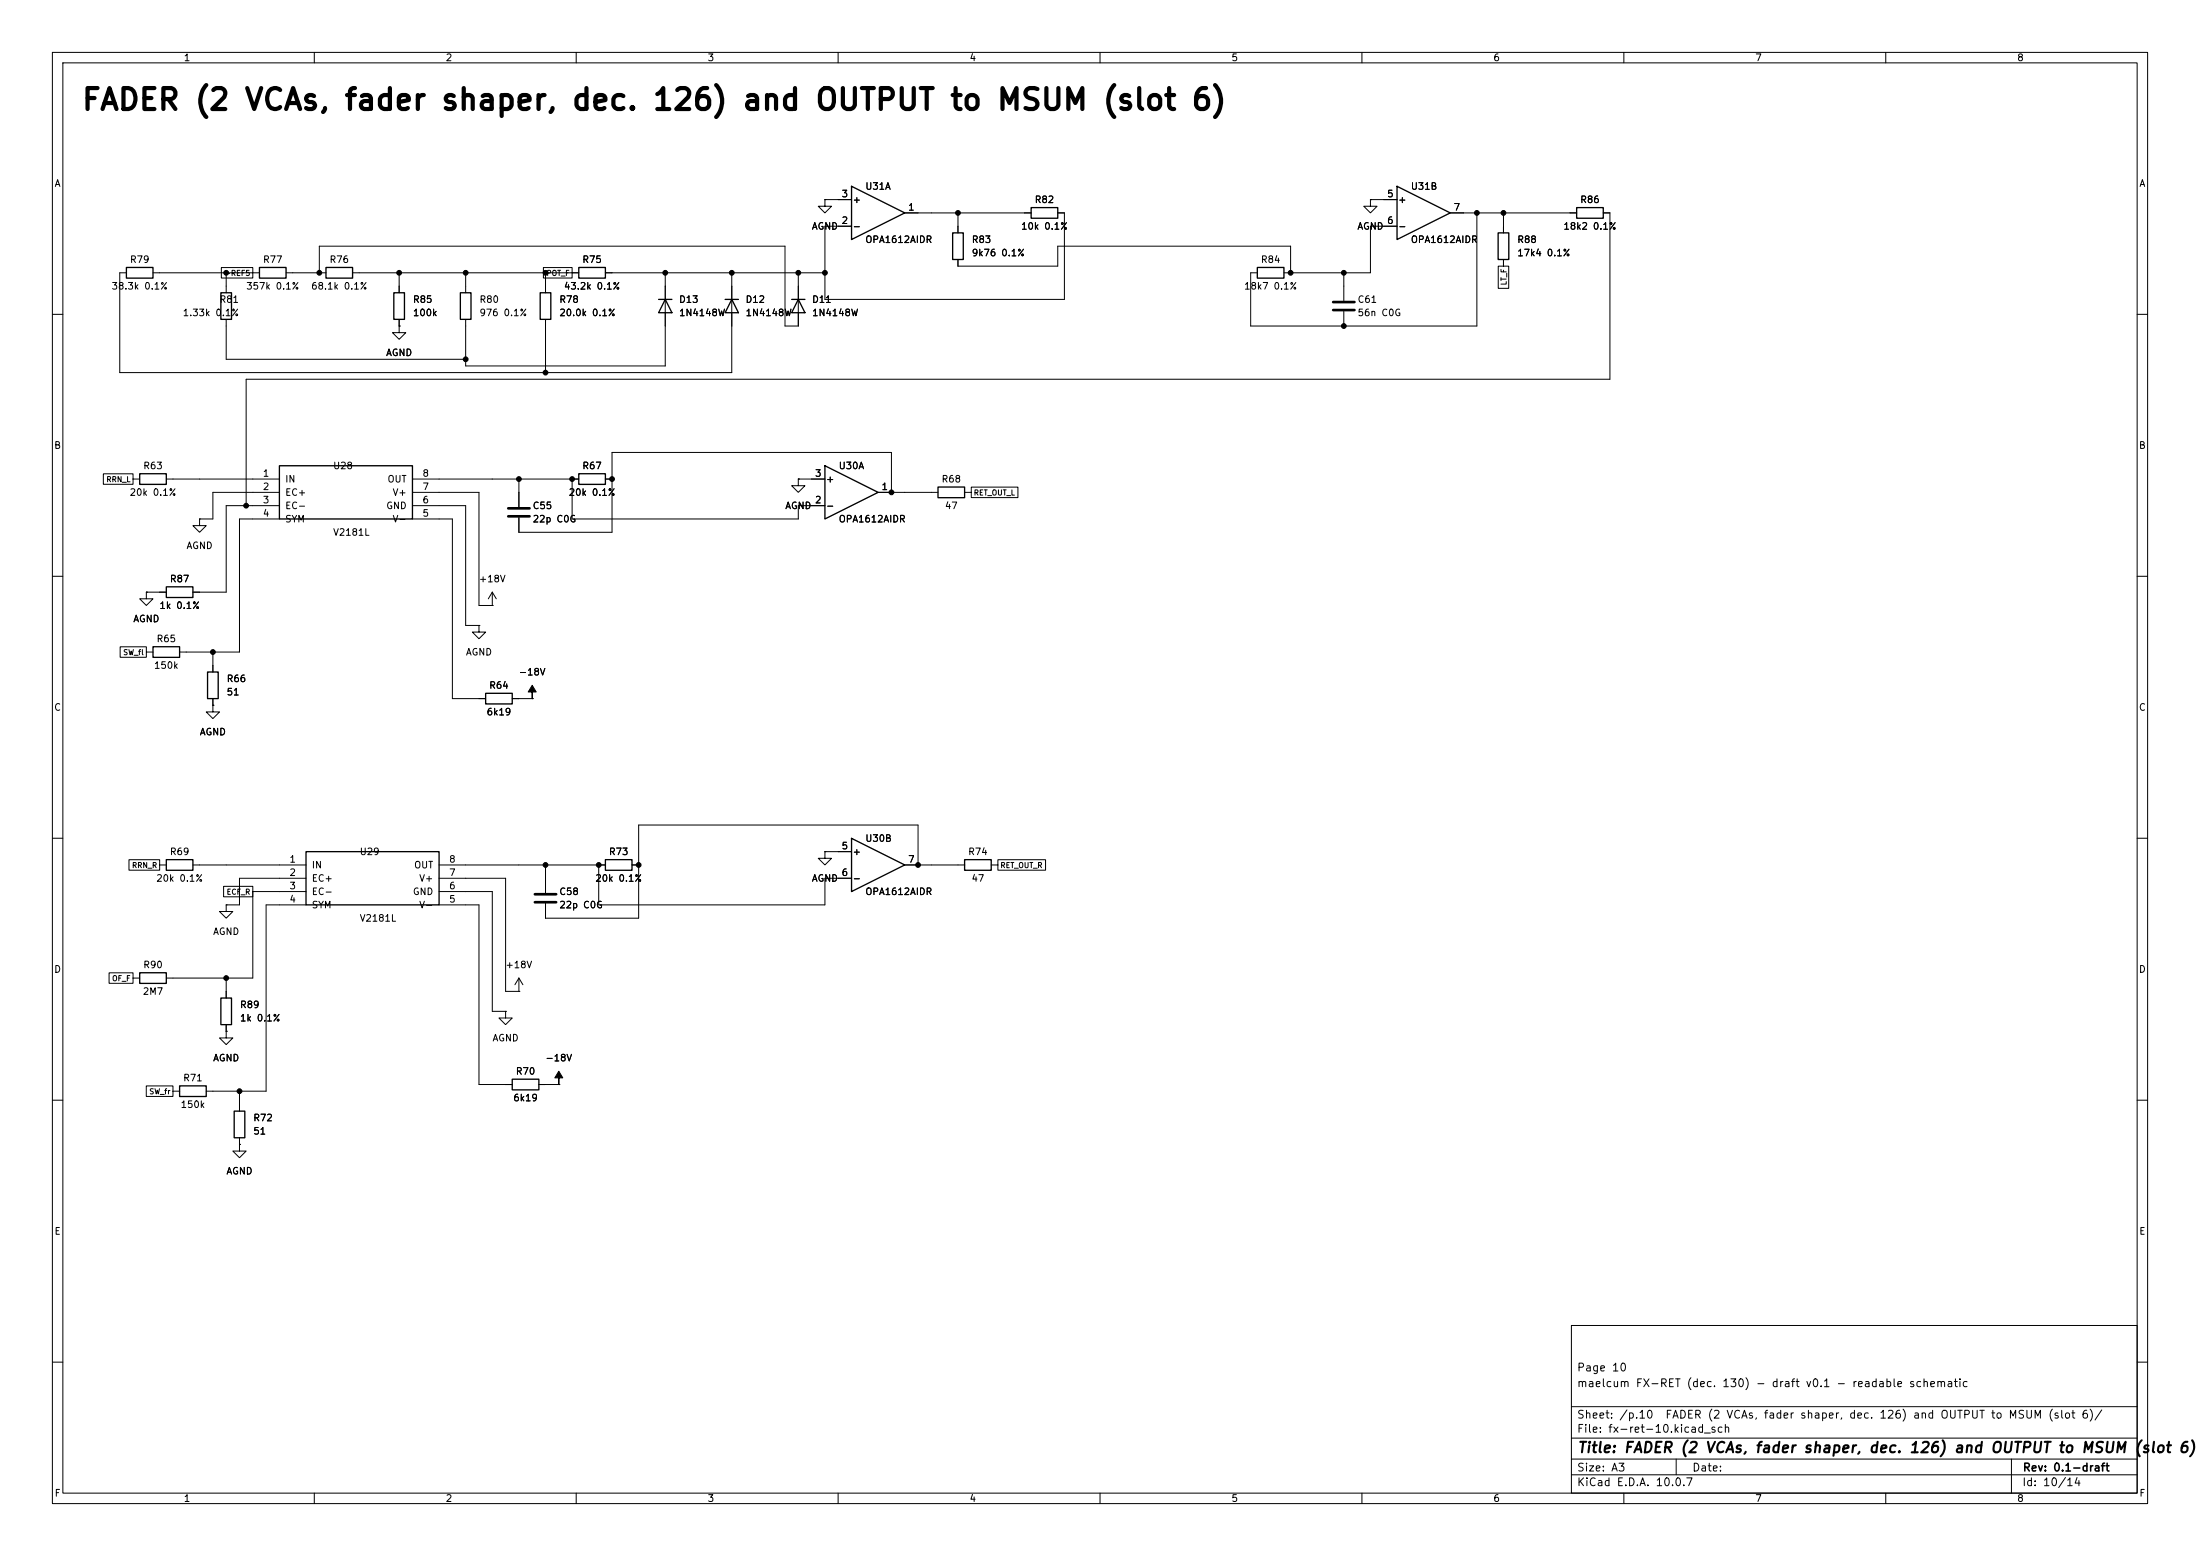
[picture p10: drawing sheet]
<svg xmlns="http://www.w3.org/2000/svg" width="420mm" height="297mm" viewBox="0 0 420 297" stroke-linecap="round" stroke-linejoin="round" font-family="sans-serif">
<g fill="none" stroke="#000" stroke-width=".19">
<path d="M10 10h400v277h-400zM12 12h396v273h-396zM60 10v2M110 10v2M160 10v2M210 10v2M260 10v2M310 10v2M360 10v2M157.5 38.1v1.3h1.2l-1.2 1.2-1.3-1.2h1.3M157.5 38.1h.1M157.5 38.1h5.1"/>
<path d="M261.6 38.1v1.3h1.3l-1.3 1.2-1.3-1.2h1.3M261.6 38.1h.1M261.6 38.1h5.1M24.1 52.1h-1.2v19h116.8v-19M29.2 52.1h20.3M42.3 51.1h6v2h-6zM43.2 52.1v3.8M54.6 52.1h7.6M61 52.1v-5.1h88.9v15.2h2.5v-10.1M67.3 52.1h43.2M76.2 52.1v3.8M88.9 52.1v3.8"/>
<path d="M103.7 51.1h5.5v2h-5.5zM104.1 52.1v3.8M115.6 52.1h41.9M127 52.1v17.8h-38.1v-8.9M172.7 40.6h24.1M182.9 40.6v3.9M182.9 49.5v1.3h19v-3.8h44.5v5.1M201.9 40.6h1.3v16.6h-45.7v-14h5.1M256.5 52.1v5.3M256.5 59.4v2.8M266.7 43.2h-5.1v8.9h-16.5M276.9 40.6h24.1"/>
<path d="M281.9 40.6v21.6h-43.1v-10.1h1.2M286 50.8h2v4.2h-2zM287 40.6v3.9M287 49.5v1.3M306.1 40.6h1.2v31.8h-260.3v24.1M10 60h2M43.2 61v7.6h45.7M76.2 62.2v1.3h1.3l-1.3 1.3-1.3-1.3h1.3M76.2 62.2h.1M76.2 61v1.2M104.1 61v10.1M408 60h2"/>
<path d="M19.7 90.4h5.7v2h-5.7zM25.4 91.4h1.3M31.7 91.4h21.6M38.1 99.1v1.2h1.3l-1.3 1.3-1.3-1.3h1.3M38.1 99.1h.1M53.3 94h-12.7v5.1h-2.5M53.3 96.5h-10.1v16.5h-6.4M53.3 99.1h-7.6v25.4h-11.4M78.7 96.5h10.2v22.9h2.5M78.7 94h12.7v21.6h2.6M78.7 91.4h31.8M78.7 99.1h7.7v34.3h6.3"/>
<path d="M99.1 91.4v5.4M109.2 91.4v7.7h43.2v-2.6h5.1M115.6 91.4h1.2M152.4 91.4v1.3h1.3l-1.3 1.3-1.3-1.3h1.3M152.4 91.4h.1M152.4 91.4h5.1M167.6 94h11.5M170.2 94v-7.6h-53.4v15.2h-17.7v-2.8M184.1 94h1.3M185.4 93h8.9v2h-8.9zM10 110h2M27.9 113v1.3h1.3l-1.3 1.3-1.2-1.3h1.2"/>
<path d="M27.9 113h.1M27.9 113h3.8M91.4 119.4v1.3h1.3l-1.3 1.2-1.2-1.2h1.2M91.4 119.4h.1M94 115.6h.1M94 113l-.8 1.3M94 113l.7 1.3M94 113v2.6M408 110h2M22.9 123.5h5v2h-5zM27.9 124.5h1.3M40.6 134.6v1.3h1.3l-1.3 1.3-1.2-1.3h1.2"/>
<path d="M40.6 134.6h.1M40.6 124.5v3.8M40.6 133.4v1.2M97.8 133.4h3.8M101.6 133.4h.1M10 160h2M408 160h2M24.6 164.1h5.9v2h-5.9zM30.5 165.1h1.2M36.8 165.1h21.6M42.7 169.2h5.6v2h-5.6zM43.2 172.7v1.3h1.2l-1.2 1.3-1.3-1.3h1.3"/>
<path d="M43.2 172.7h.1M48.3 170.2v16.5h-16.6M48.3 170.2h10.1M58.4 167.6h-12.7v5.1h-2.5M58.4 172.7h-7.6v35.6h-11.4M83.8 165.1h31.8M83.8 167.6h12.7v21.6h2.6M83.8 172.7h7.6v34.3h6.4M83.8 170.2h10.2v22.8h2.5M104.1 165.1v5.3M114.3 165.1v7.6h43.2v-5.1h5.1M120.6 165.1h1.3"/>
<path d="M157.5 162.6v1.2h1.2l-1.2 1.3-1.3-1.3h1.3M157.5 162.6h.1M157.5 162.6h5.1M172.7 165.1h11.4M175.3 165.1v-7.6h-53.4v17.8h-17.8v-2.8M189.2 165.1h1.3M190.5 164.1h9.1v2h-9.1zM20.8 185.7h4.6v2h-4.6zM25.4 186.7h1.3M43.2 196.9v1.2h1.2l-1.2 1.3-1.3-1.3h1.3M43.2 196.9h.1M43.2 186.7v3.8"/>
<path d="M43.2 195.6v1.3M96.5 193v1.3h1.3l-1.3 1.3-1.3-1.3h1.3M96.5 193h.1M99.1 189.2h.1M99.1 186.7l-.8 1.3M99.1 186.7l.7 1.3M99.1 186.7v2.5M10 210h2M27.9 207.3h5.1v2h-5.1zM33 208.3h1.3M45.7 218.4v1.3h1.3l-1.3 1.3-1.3-1.3h1.3M45.7 218.4h.1"/>
<path d="M45.7 208.3v3.8M45.7 217.2v1.2M102.9 207h3.8M106.7 207h.1M408 210h2M300 253h108v32h-108zM10 260h2M300 278.5h108M300 274.5h108M300 268.5h108M320 278.5v3M384 278.5v6.5"/>
<path d="M408 260h2M60 285v2M110 285v2M160 285v2M210 285v2M260 285v2M300 281.5h108M310 285v2M360 285v2"/>
</g>
<g fill="none" stroke="#000" stroke-width=".25">
<path d="M162.6 35.6l10.1 5-10.1 5.1zM196.8 39.6h5.1v2.1h-5.1zM266.7 35.6l10.2 5-10.2 5.1zM301 39.6h5.1v2.1h-5.1zM24.1 51.1h5.1v2h-5.1zM42.2 55.9h2v5.1h-2zM49.5 51.1h5.1v2h-5.1zM62.2 51.1h5.1v2h-5.1zM75.2 55.9h2v5.1h-2zM87.9 55.9h2v5.1h-2zM103.1 55.9h2.1v5.1h-2.1zM110.5 51.1h5.1v2h-5.1z"/>
<path d="M125.7 57.2h2.6M127 57.2l1.3 2.5h-2.6zM138.4 57.2h2.6M139.7 57.2l1.3 2.5h-2.6zM151.1 57.2h2.6M152.4 57.2l1.3 2.5h-2.6zM181.9 44.5h2v5h-2zM240 51.1h5.1v2h-5.1zM286 44.5h2v5h-2zM26.7 90.4h5v2.1h-5zM53.3 88.9h25.4v10.2h-25.4zM110.5 90.4h5.1v2.1h-5.1z"/>
<path d="M157.5 88.9l10.1 5.1-10.1 5.1zM179.1 93h5v2h-5zM31.7 112h5.1v2h-5.1zM29.2 123.4h5.1v2.1h-5.1zM39.6 128.3h2.1v5.1h-2.1zM92.7 132.3h5.1v2.1h-5.1zM31.7 164.1h5.1v2h-5.1zM58.4 162.6h25.4v10.1h-25.4zM115.6 164.1h5v2h-5zM162.6 160l10.1 5.1-10.1 5.1zM184.1 164.1h5.1v2h-5.1zM26.7 185.7h5v2h-5z"/>
<path d="M42.2 190.5h2v5.1h-2zM34.3 207.3h5.1v2h-5.1zM44.7 212.1h2v5.1h-2zM97.8 206h5.1v2h-5.1z"/>
</g>
<g fill="#000" stroke="#000" stroke-width=".19">
<path d="M101.6 130.8l.8 1.3h-.8v1.3v-1.3h-.8zM106.7 204.5l.7 1.2h-.7v1.3v-1.3h-.8z"/>
<circle cx="43.2" cy="52.1" r=".46"/>
<circle cx="61" cy="52.1" r=".46"/>
<circle cx="76.2" cy="52.1" r=".46"/>
<circle cx="88.9" cy="52.1" r=".46"/>
<circle cx="104.1" cy="52.1" r=".46"/>
<circle cx="127" cy="52.1" r=".46"/>
<circle cx="139.7" cy="52.1" r=".46"/>
<circle cx="152.4" cy="52.1" r=".46"/>
<circle cx="157.5" cy="52.1" r=".46"/>
<circle cx="182.9" cy="40.6" r=".46"/>
<circle cx="246.4" cy="52.1" r=".46"/>
<circle cx="256.5" cy="52.1" r=".46"/>
<circle cx="281.9" cy="40.6" r=".46"/>
<circle cx="287" cy="40.6" r=".46"/>
<circle cx="88.9" cy="68.6" r=".46"/>
<circle cx="104.1" cy="71.1" r=".46"/>
<circle cx="256.5" cy="62.2" r=".46"/>
<circle cx="47" cy="96.5" r=".46"/>
<circle cx="99.1" cy="91.4" r=".46"/>
<circle cx="109.2" cy="91.4" r=".46"/>
<circle cx="116.8" cy="91.4" r=".46"/>
<circle cx="170.2" cy="94" r=".46"/>
<circle cx="40.6" cy="124.5" r=".46"/>
<circle cx="104.1" cy="165.1" r=".46"/>
<circle cx="114.3" cy="165.1" r=".46"/>
<circle cx="121.9" cy="165.1" r=".46"/>
<circle cx="175.3" cy="165.1" r=".46"/>
<circle cx="43.2" cy="186.7" r=".46"/>
<circle cx="45.7" cy="208.3" r=".46"/>
</g>
<path d="M254.5 57.7h4.1M254.5 59.2h4.1M97 97h4.1M97 98.6h4.1M102.1 170.7h4.1M102.1 172.2h4.1" fill="none" stroke="#000" stroke-width=".51"/>
<text font-size="4" x="15.4" y="22">FADER (2 VCAs, fader shaper, dec. 126) and OUTPUT to MSUM (slot 6)</text>
<text font-size="2" x="301" y="277.8">Title: FADER (2 VCAs, fader shaper, dec. 126) and OUTPUT to MSUM (slot 6)</text>
<g font-size="1.5">
<text x="300.9" y="262.1">Page 10</text>
<text x="300.9" y="265.1">maelcum FX-RET (dec. 130) - draft v0.1 - readable schematic</text>
<text x="300.9" y="273.8">File: fx-ret-10.kicad_sch</text>
<text x="300.9" y="271.1">Sheet: /p.10</text>
<text x="317.8" y="271.1">FADER (2 VCAs, fader shaper, dec. 126) and OUTPUT to MSUM (slot 6)/</text>
<text x="300.9" y="281.2">Size: A3</text>
<text x="322.9" y="281.2">Date:</text>
<text x="386" y="281.2">Rev: 0.1-draft</text>
<text x="300.9" y="284">KiCad E.D.A. 10.0.7</text>
<text x="385.9" y="284">Id: 10/14</text>
</g>
<g font-size="1.3">
<text x="35" y="12">1</text>
<text x="85" y="12">2</text>
<text x="135" y="12">3</text>
<text x="185" y="12">4</text>
<text x="235" y="12">5</text>
<text x="285" y="12">6</text>
<text x="335" y="12">7</text>
<text x="385" y="12">8</text>
<text x="10.3" y="36">A</text>
<text x="408.3" y="36">A</text>
<text x="160.6" y="38">3</text>
<text x="162.7" y="39.1">+</text>
<text x="165.1" y="36.5">U31A</text>
<text x="173.3" y="40.5">1</text>
<text x="197.4" y="39.1">R82</text>
<text x="264.7" y="38">5</text>
<text x="266.8" y="39.1">+</text>
<text x="269.2" y="36.5">U31B</text>
<text x="277.4" y="40.5">7</text>
<text x="301.6" y="39.1">R86</text>
<text x="154.9" y="44.1">AGND</text>
<text x="160.6" y="43">2</text>
<text x="162.7" y="44.1">-</text>
<text x="165.1" y="46.7">OPA1612AIDR</text>
<text x="185.4" y="46.7">R83</text>
<text x="194.8" y="44.1">10k 0.1%</text>
<text x="259" y="44.1">AGND</text>
<text x="264.7" y="43">6</text>
<text x="266.8" y="44.1">-</text>
<text x="269.2" y="46.7">OPA1612AIDR</text>
<text x="289.5" y="46.7">R88</text>
<text x="298.4" y="44.1">18k2 0.1%</text>
<text x="24.7" y="50.5">R79</text>
<text x="50.1" y="50.5">R77</text>
<text x="62.8" y="50.5">R76</text>
<text x="111.1" y="50.5">R75</text>
<text x="185.4" y="49.2">9k76 0.1%</text>
<text x="240.6" y="50.5">R84</text>
<text x="289.5" y="49.2">17k4 0.1%</text>
<text x="21.2" y="55.6">38.3k 0.1%</text>
<text x="41.8" y="58.1">R81</text>
<text x="46.9" y="55.6">357k 0.1%</text>
<text x="59.3" y="55.6">68.1k 0.1%</text>
<text x="78.7" y="58.1">R85</text>
<text x="91.4" y="58.1">R80</text>
<text x="106.7" y="58.1">R78</text>
<text x="107.6" y="55.6">43.2k 0.1%</text>
<text x="129.5" y="58.1">D13</text>
<text x="142.2" y="58.1">D12</text>
<text x="154.9" y="58.1">D11</text>
<text x="237.4" y="55.6">18k7 0.1%</text>
<text x="259.1" y="58.1">C61</text>
<text x="34.8" y="60.7">1.33k 0.1%</text>
<text x="78.7" y="60.7">100k</text>
<text x="91.4" y="60.7">976 0.1%</text>
<text x="106.7" y="60.7">20.0k 0.1%</text>
<text x="129.5" y="60.7">1N4148W</text>
<text x="142.2" y="60.7">1N4148W</text>
<text x="154.9" y="60.7">1N4148W</text>
<text x="259.1" y="60.7">56n C0G</text>
<text x="73.6" y="68.3">AGND</text>
<text x="10.2" y="86">B</text>
<text x="27.2" y="89.9">R63</text>
<text x="63.5" y="89.9">U28</text>
<text x="111.1" y="89.9">R67</text>
<text x="160" y="89.9">U30A</text>
<text x="408.2" y="86">B</text>
<text x="24.6" y="94.9">20k 0.1%</text>
<text x="50.1" y="91.3">1</text>
<text x="50.1" y="93.8">2</text>
<text x="54.3" y="92.4">IN</text>
<text x="54.3" y="94.9">EC+</text>
<text x="73.9" y="92.4">OUT</text>
<text x="74.8" y="94.9">V+</text>
<text x="80.5" y="93.8">7</text>
<text x="80.5" y="91.3">8</text>
<text x="108.5" y="94.9">20k 0.1%</text>
<text x="155.5" y="91.3">3</text>
<text x="157.6" y="92.4">+</text>
<text x="168.2" y="93.8">1</text>
<text x="179.6" y="92.4">R68</text>
<text x="50.1" y="96.4">3</text>
<text x="50.1" y="98.9">4</text>
<text x="54.3" y="97.5">EC-</text>
<text x="54.3" y="100">SYM</text>
<text x="73.6" y="97.5">GND</text>
<text x="74.8" y="100">V-</text>
<text x="80.5" y="98.9">5</text>
<text x="80.5" y="96.4">6</text>
<text x="101.6" y="97.5">C55</text>
<text x="101.6" y="100">22p C0G</text>
<text x="149.8" y="97.5">AGND</text>
<text x="155.5" y="96.4">2</text>
<text x="157.6" y="97.5">-</text>
<text x="160" y="100">OPA1612AIDR</text>
<text x="180.3" y="97.5">47</text>
<text x="35.5" y="105.1">AGND</text>
<text x="63.5" y="102.6">V2181L</text>
<text x="32.3" y="111.5">R87</text>
<text x="91.3" y="111.5">+18V</text>
<text x="25.3" y="119.1">AGND</text>
<text x="30.3" y="116.5">1k 0.1%</text>
<text x="29.8" y="122.9">R65</text>
<text x="88.8" y="125.4">AGND</text>
<text x="29.3" y="128">150k</text>
<text x="43.2" y="130.5">R66</text>
<text x="93.3" y="131.8">R64</text>
<text x="98.9" y="129.2">-18V</text>
<text x="10.2" y="136">C</text>
<text x="43.2" y="133">51</text>
<text x="92.8" y="136.9">6k19</text>
<text x="408.2" y="136">C</text>
<text x="38" y="140.7">AGND</text>
<text x="165.1" y="161">U30B</text>
<text x="32.3" y="163.5">R69</text>
<text x="55.1" y="165">1</text>
<text x="55.1" y="167.5">2</text>
<text x="59.4" y="166.1">IN</text>
<text x="68.6" y="163.5">U29</text>
<text x="78.9" y="166.1">OUT</text>
<text x="85.6" y="167.5">7</text>
<text x="85.6" y="165">8</text>
<text x="116.1" y="163.5">R73</text>
<text x="160.6" y="162.4">5</text>
<text x="160.6" y="167.5">6</text>
<text x="162.7" y="163.5">+</text>
<text x="173.3" y="165">7</text>
<text x="184.7" y="163.5">R74</text>
<text x="29.7" y="168.6">20k 0.1%</text>
<text x="55.1" y="170">3</text>
<text x="55.1" y="172.6">4</text>
<text x="59.4" y="168.6">EC+</text>
<text x="59.4" y="171.1">EC-</text>
<text x="59.4" y="173.7">SYM</text>
<text x="78.7" y="171.1">GND</text>
<text x="79.9" y="173.7">V-</text>
<text x="79.9" y="168.6">V+</text>
<text x="85.6" y="172.6">5</text>
<text x="85.6" y="170">6</text>
<text x="106.7" y="171.1">C58</text>
<text x="106.7" y="173.7">22p C0G</text>
<text x="113.5" y="168.6">20k 0.1%</text>
<text x="154.9" y="168.6">AGND</text>
<text x="162.7" y="168.6">-</text>
<text x="165.1" y="171.1">OPA1612AIDR</text>
<text x="185.4" y="168.6">47</text>
<text x="40.6" y="178.8">AGND</text>
<text x="68.6" y="176.2">V2181L</text>
<text x="10.2" y="186">D</text>
<text x="27.2" y="185.1">R90</text>
<text x="96.4" y="185.1">+18V</text>
<text x="408.2" y="186">D</text>
<text x="27.1" y="190.2">2M7</text>
<text x="45.7" y="192.7">R89</text>
<text x="45.7" y="195.3">1k 0.1%</text>
<text x="40.6" y="202.9">AGND</text>
<text x="93.9" y="199.1">AGND</text>
<text x="104" y="202.9">-18V</text>
<text x="34.9" y="206.7">R71</text>
<text x="98.4" y="205.4">R70</text>
<text x="34.4" y="211.8">150k</text>
<text x="48.2" y="214.3">R72</text>
<text x="97.9" y="210.5">6k19</text>
<text x="48.2" y="216.9">51</text>
<text x="43.1" y="224.5">AGND</text>
<text x="10.3" y="236">E</text>
<text x="408.3" y="236">E</text>
<text x="10.3" y="286">F</text>
<text x="35" y="287">1</text>
<text x="85" y="287">2</text>
<text x="135" y="287">3</text>
<text x="185" y="287">4</text>
<text x="235" y="287">5</text>
<text x="285" y="287">6</text>
<text x="335" y="287">7</text>
<text x="385" y="287">8</text>
<text x="408.3" y="286">F</text>
</g>
<g font-size="1">
<text x="42.7" y="52.9">-REF5</text>
<text x="104.2" y="52.9">POT_F</text>
<text x="287.8" y="54.6" transform="rotate(-90 287.8 54.6)">LT_F</text>
<text x="20.2" y="92.3">RRN_L</text>
<text x="185.8" y="94.8">RET_OUT_L</text>
<text x="23.4" y="125.3">SW_fl</text>
<text x="25.1" y="165.9">RRN_R</text>
<text x="190.9" y="165.9">RET_OUT_R</text>
<text x="43.2" y="171">ECF_R</text>
<text x="21.3" y="187.5">OF_F</text>
<text x="28.4" y="209.1">SW_fr</text>
</g>
</svg>
